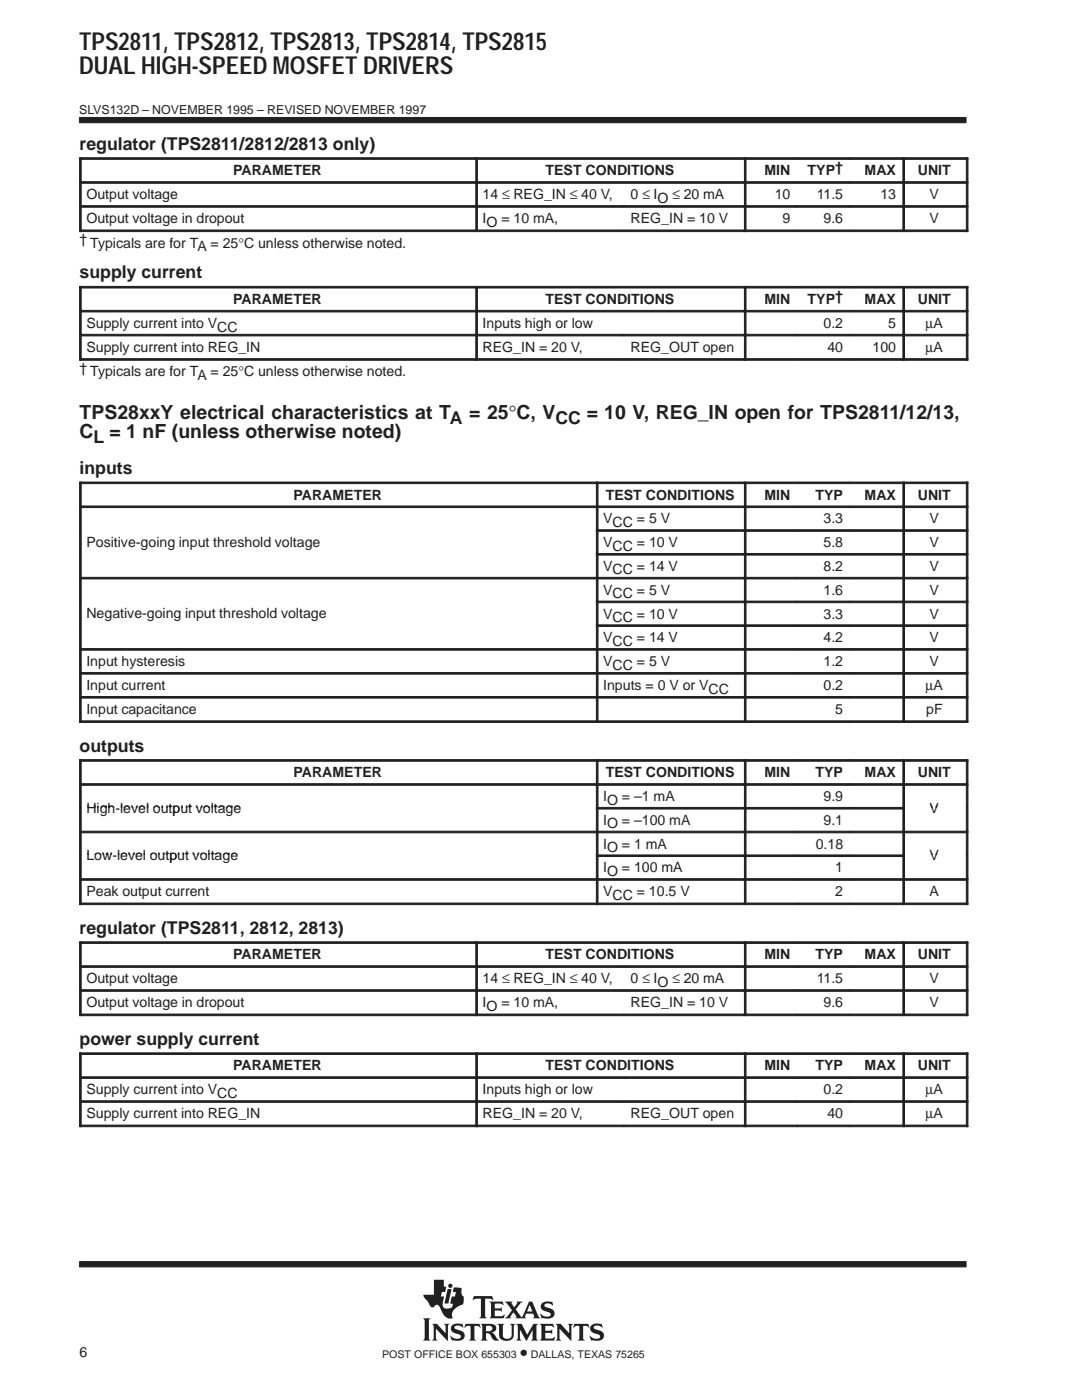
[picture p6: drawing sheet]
<svg xmlns="http://www.w3.org/2000/svg" width="216mm" height="279mm" viewBox="0 0 216 279" stroke-linecap="round" stroke-linejoin="round" font-family="sans-serif">
<g fill="#231f20" stroke="#231f20" stroke-width=".2">
<path d="M15.9 23.4h176.9v1.1h-176.9z" fill-rule="evenodd"/>
<path d="M15.9 251.8h176.9v1h-176.9z" fill-rule="evenodd"/>
</g>
<g fill="#231f20">
<path d="M89.3 257.3h.8l-.6 2.8h-.8z"/>
<path d="M95.9 264.2h2.1a.85 .85 0 0 1 1 .8 .85 .85 0 0 1-.9 .9l.4 .3 .7 1 .4 .2-.2 .1a1.11 1.11 0 0 1-1.4-.9l-.3-.4-.7-.1v1l.3 .4h-1.4l.3-.5v-2.3z" fill-rule="evenodd"/>
<path d="M100.7 259.8h1.6l-.2 .4 .5 .7 .6-.8-.1-.3h1.2l-.5 .3-.9 1.2 1 1.5a.22 .22 0 0 0 .3 0 .22 .22 0 0 0 .1-.2l1.3-2.8h.6l1.2 2.8 .4 .5-1.4-.1a.24 .24 0 0 0 .2-.1 .24 .24 0 0 0 0-.3l-.2-.4h-1.4l-.3 .6 .3 .3h-2.2l.2-.4-.5-.8-.7 .9 .2 .3h-1.3l.5-.4 1-1.2z" fill-rule="evenodd"/>
<path d="M118 264.5a2.12 2.12 0 0 1 1.9-.2l.1-.2 .3 .8-.8-.3h-.7a.35 .35 0 0 0-.3 .2 .35 .35 0 0 0 .2 .4l.5 .2a1.16 1.16 0 0 1 1.2 1.6 1.23 1.23 0 0 1-1.1 .6l-1.1-.1-.2 .1-.4-1 .9 .5 .7 .1a.47 .47 0 0 0 .6-.5 .47 .47 0 0 0-.6-.4 1.29 1.29 0 0 1-1.4-1.5z" fill-rule="evenodd"/>
<path d="M114.6 264.2h2.8l.2 .8-.5-.4h-.6l-.1 .1v2.4l.3 .4h-1.4l.3-.4v-2.4l-.1-.1h-.6l-.6 .4z" fill-rule="evenodd"/>
<path d="M107.7 264.2h2.6l.2 .8-.6-.4-1.1 .1v.9h1l.4-.3v.9l-.3-.2h-1.1v1.1h1.4l.5-.3-.2 .7h-2.8l.3-.5v-2.3z" fill-rule="evenodd"/>
<path d="M110.9 264.2h1l1.7 1.9v-1.5l-.3-.4h1l-.3 .4v3l-2.4-2.4v1.9l.3 .4h-1l.3-.4v-2.5z" fill-rule="evenodd"/>
<path d="M103 264.2h1.1l1.1 2.2 1.2-2.2h.9l-.3 .4v2.5l.4 .4h-1.4l.3-.4v-1.7l-1.3 2.2-1.3-2.3v1.8l.4 .4h-1.1l.3-.5v-2.3z" fill-rule="evenodd"/>
<path d="M90.2 264.5a2.17 2.17 0 0 1 1.9-.2l.1-.2 .3 .8-.8-.3h-.7a.36 .36 0 0 0-.3 .4 .36 .36 0 0 0 .4 .3l.3 .1a1.19 1.19 0 0 1 1.3 1.5l-.1 .1a1.23 1.23 0 0 1-1.1 .6l-1.1-.1-.2 .1-.4-1h.1a1.37 1.37 0 0 0 2.1 .2 .6 .6 0 0 0-.8-.6 1.08 1.08 0 0 1-1-.5 1.08 1.08 0 0 1 0-1.1z" fill-rule="evenodd"/>
<path d="M92.9 264.2h2.8l.2 .8-.5-.4h-.6l-.1 .1v2.4l.3 .4h-1.4l.2-.2 .1-.3v-2.3l-.7-.1-.6 .4z" fill-rule="evenodd"/>
<path d="M99.3 264.2h1.3l-.3 .3 .1 2.2 .2 .4 .8 .1a.73 .73 0 0 0 .7-.8v-1.9l-.3-.3h1l-.3 .3v2a1.56 1.56 0 0 1-1.3 1.1 1.56 1.56 0 0 1-1.5-.6l-.1-2.5z" fill-rule="evenodd"/>
<path d="M86.2 264.2h1l1.7 1.9v-1.5l-.3-.4h1.1l-.3 .3v3.1l-2.4-2.4v1.9l.3 .4h-1.1l.3-.5v-2.3z" fill-rule="evenodd"/>
<path d="M84.4 263.1h1.5l-.3 .3v3.8l.3 .3h-1.5l.3-.5v-3.4z" fill-rule="evenodd"/>
<path d="M94.6 258.7h3.6l.2 .8-.7-.3-.9 .1v3.4l.3 .4h-1.4l.3-.4v-3.4l-1-.1-.7 .2z" fill-rule="evenodd"/>
<path d="M97.7 259.8h2.6l.2 .7-.7-.3h-1.1v.9h1.1l.3-.2v.9l-.3-.2-1.1-.1v1.1l.1 .1h1.3l.5-.4 .1 .1-.2 .7h-2.8l.3-.6v-2.2z" fill-rule="evenodd"/>
<path d="M108.1 260.2l.1-.1a1.87 1.87 0 0 1 1.4-.3l.4 .1 .2-.2 .2 .8-1.1-.4a.44 .44 0 0 0-.7 .4 .44 .44 0 0 0 .6 .4 1.34 1.34 0 0 1 1.4 1.4 1.13 1.13 0 0 1-1.1 .9l-.8-.1a.37 .37 0 0 0-.6 .1l-.3-1 .1-.1 .6 .5 .8 .2a.47 .47 0 0 0 .6-.5 .47 .47 0 0 0-.5-.5h-.2a1.11 1.11 0 0 1-1.2-1.6z" fill-rule="evenodd"/>
<path d="M86.6 255.4h2v1.3l.4 .2-.2 .9h-.6l-.2 .9h.6l-.2 1.1a1.11 1.11 0 0 0 .3 1.3l.6 .1 .9-.3 .2-.7-.5-.1 .2-1.4h.7l.2-.9h-.7l.3-.9 1.5 .2v.9l.1 .5 .3 .2v1a.54 .54 0 0 1-.4 .7l-.4 .2a2.35 2.35 0 0 0-1.5 1.6v.4a.29 .29 0 0 1 .1 .3 .29 .29 0 0 1-.2 .2l-.1 .1a2.21 2.21 0 0 1-2-1.9l-.1-.1a.68 .68 0 0 0-.5-.8 .68 .68 0 0 0-.8 .4 .88 .88 0 0 1-1.1-.8l-.8-1-.2-.6h2.1z" fill-rule="evenodd"/>
<circle cx="89.9" cy="256.6" r=".43"/>
</g>
<g fill="#fff">
<path d="M105.7 260.4l.5 1.3h-1z"/>
<path d="M97 264.7l.6-.1a.56 .56 0 0 1 .7 .5 .56 .56 0 0 1-.7 .6h-.6z" fill-rule="evenodd"/>
</g>
<g fill="#231f20" stroke="#231f20" stroke-width=".2">
<path d="M15.9 31.5h.3v4.7h-.3z" fill-rule="evenodd"/>
<path d="M15.9 31.5h79v.3h-79z" fill-rule="evenodd"/>
<path d="M94.9 31.5h.4v4.7h-.4z" fill-rule="evenodd"/>
<path d="M94.9 31.5h53.6v.3h-53.6z" fill-rule="evenodd"/>
<path d="M148.5 31.5h.4v4.7h-.4z" fill-rule="evenodd"/>
<path d="M148.5 31.5h10.5v.3h-10.5z" fill-rule="evenodd"/>
<path d="M159.1 31.5h10.5v.3h-10.5z" fill-rule="evenodd"/>
<path d="M169.6 31.5h10.5v.3h-10.5z" fill-rule="evenodd"/>
<path d="M180.2 31.5h.3v4.7h-.3z" fill-rule="evenodd"/>
<path d="M192.8 31.5h.3v4.7h-.3z" fill-rule="evenodd"/>
<path d="M180.2 31.5h12.9v.3h-12.9z" fill-rule="evenodd"/>
<path d="M15.9 36.3h.3v4.7h-.3z" fill-rule="evenodd"/>
<path d="M15.9 36.3h79v.3h-79z" fill-rule="evenodd"/>
<path d="M94.9 36.3h.4v4.7h-.4z" fill-rule="evenodd"/>
<path d="M94.9 36.3h29.6v.3h-29.6z" fill-rule="evenodd"/>
<path d="M124.5 36.3h24v.3h-24z" fill-rule="evenodd"/>
<path d="M148.5 36.3h.4v4.7h-.4z" fill-rule="evenodd"/>
<path d="M148.5 36.3h10.5v.3h-10.5z" fill-rule="evenodd"/>
<path d="M159.1 36.3h10.5v.3h-10.5z" fill-rule="evenodd"/>
<path d="M169.6 36.3h10.5v.3h-10.5z" fill-rule="evenodd"/>
<path d="M180.2 36.3h.3v4.7h-.3z" fill-rule="evenodd"/>
<path d="M192.8 36.3h.3v4.7h-.3z" fill-rule="evenodd"/>
<path d="M180.2 36.3h12.9v.3h-12.9z" fill-rule="evenodd"/>
<path d="M15.9 41h.3v5.2h-.3z" fill-rule="evenodd"/>
<path d="M15.9 41h79v.4h-79z" fill-rule="evenodd"/>
<path d="M15.9 45.9h79v.3h-79z" fill-rule="evenodd"/>
<path d="M94.9 41h.4v5.2h-.4z" fill-rule="evenodd"/>
<path d="M94.9 41h29.6v.4h-29.6z" fill-rule="evenodd"/>
<path d="M94.9 45.9h29.6v.3h-29.6z" fill-rule="evenodd"/>
<path d="M124.5 41h24v.4h-24z" fill-rule="evenodd"/>
<path d="M124.5 45.9h24v.3h-24z" fill-rule="evenodd"/>
<path d="M148.5 41h.4v5.2h-.4z" fill-rule="evenodd"/>
<path d="M148.5 41h10.5v.4h-10.5z" fill-rule="evenodd"/>
<path d="M148.5 45.9h10.5v.3h-10.5z" fill-rule="evenodd"/>
<path d="M159.1 41h10.5v.4h-10.5z" fill-rule="evenodd"/>
<path d="M159.1 45.9h10.5v.3h-10.5z" fill-rule="evenodd"/>
<path d="M169.6 41h10.5v.4h-10.5z" fill-rule="evenodd"/>
<path d="M169.6 45.9h10.5v.3h-10.5z" fill-rule="evenodd"/>
<path d="M180.2 41h.3v5.2h-.3z" fill-rule="evenodd"/>
<path d="M192.8 41h.3v5.2h-.3z" fill-rule="evenodd"/>
<path d="M180.2 41h12.9v.4h-12.9z" fill-rule="evenodd"/>
<path d="M180.2 45.9h12.9v.3h-12.9z" fill-rule="evenodd"/>
<path d="M15.9 57.2h.3v4.7h-.3z" fill-rule="evenodd"/>
<path d="M15.9 57.2h79v.3h-79z" fill-rule="evenodd"/>
<path d="M94.9 57.2h.4v4.7h-.4z" fill-rule="evenodd"/>
<path d="M94.9 57.2h53.6v.3h-53.6z" fill-rule="evenodd"/>
<path d="M148.5 57.2h.4v4.7h-.4z" fill-rule="evenodd"/>
<path d="M148.5 57.2h10.5v.3h-10.5z" fill-rule="evenodd"/>
<path d="M159.1 57.2h10.5v.3h-10.5z" fill-rule="evenodd"/>
<path d="M169.6 57.2h10.5v.3h-10.5z" fill-rule="evenodd"/>
<path d="M180.2 57.2h.3v4.7h-.3z" fill-rule="evenodd"/>
<path d="M192.8 57.2h.3v4.7h-.3z" fill-rule="evenodd"/>
<path d="M180.2 57.2h12.9v.3h-12.9z" fill-rule="evenodd"/>
<path d="M15.9 61.9h.3v4.8h-.3z" fill-rule="evenodd"/>
<path d="M15.9 61.9h79v.4h-79z" fill-rule="evenodd"/>
<path d="M94.9 61.9h.4v4.8h-.4z" fill-rule="evenodd"/>
<path d="M94.9 61.9h29.6v.4h-29.6z" fill-rule="evenodd"/>
<path d="M124.5 61.9h24v.4h-24z" fill-rule="evenodd"/>
<path d="M148.5 61.9h.4v4.8h-.4z" fill-rule="evenodd"/>
<path d="M148.5 61.9h10.5v.4h-10.5z" fill-rule="evenodd"/>
<path d="M159.1 61.9h10.5v.4h-10.5z" fill-rule="evenodd"/>
<path d="M169.6 61.9h10.5v.4h-10.5z" fill-rule="evenodd"/>
<path d="M180.2 61.9h.3v4.8h-.3z" fill-rule="evenodd"/>
<path d="M192.8 61.9h.3v4.8h-.3z" fill-rule="evenodd"/>
<path d="M180.2 61.9h12.9v.4h-12.9z" fill-rule="evenodd"/>
<path d="M15.9 66.7h.3v5.2h-.3z" fill-rule="evenodd"/>
<path d="M15.9 66.7h79v.3h-79z" fill-rule="evenodd"/>
<path d="M15.9 71.6h79v.3h-79z" fill-rule="evenodd"/>
<path d="M94.9 66.7h.4v5.2h-.4z" fill-rule="evenodd"/>
<path d="M94.9 66.7h29.6v.3h-29.6z" fill-rule="evenodd"/>
<path d="M94.9 71.6h29.6v.3h-29.6z" fill-rule="evenodd"/>
<path d="M124.5 66.7h24v.3h-24z" fill-rule="evenodd"/>
<path d="M124.5 71.6h24v.3h-24z" fill-rule="evenodd"/>
<path d="M148.5 66.7h.4v5.2h-.4z" fill-rule="evenodd"/>
<path d="M148.5 66.7h10.5v.3h-10.5z" fill-rule="evenodd"/>
<path d="M148.5 71.6h10.5v.3h-10.5z" fill-rule="evenodd"/>
<path d="M159.1 66.7h10.5v.3h-10.5z" fill-rule="evenodd"/>
<path d="M159.1 71.6h10.5v.3h-10.5z" fill-rule="evenodd"/>
<path d="M169.6 66.7h10.5v.3h-10.5z" fill-rule="evenodd"/>
<path d="M169.6 71.6h10.5v.3h-10.5z" fill-rule="evenodd"/>
<path d="M180.2 66.7h.3v5.2h-.3z" fill-rule="evenodd"/>
<path d="M192.8 66.7h.3v5.2h-.3z" fill-rule="evenodd"/>
<path d="M180.2 66.7h12.9v.3h-12.9z" fill-rule="evenodd"/>
<path d="M180.2 71.6h12.9v.3h-12.9z" fill-rule="evenodd"/>
<path d="M15.9 96.2h.3v4.8h-.3z" fill-rule="evenodd"/>
<path d="M15.9 96.2h103.1v.3h-103.1z" fill-rule="evenodd"/>
<path d="M119 96.2h.3v4.8h-.3z" fill-rule="evenodd"/>
<path d="M119 96.2h29.5v.3h-29.5z" fill-rule="evenodd"/>
<path d="M148.5 96.2h.4v4.8h-.4z" fill-rule="evenodd"/>
<path d="M148.5 96.2h10.5v.3h-10.5z" fill-rule="evenodd"/>
<path d="M159.1 96.2h10.5v.3h-10.5z" fill-rule="evenodd"/>
<path d="M169.6 96.2h10.5v.3h-10.5z" fill-rule="evenodd"/>
<path d="M180.2 96.2h.3v4.8h-.3z" fill-rule="evenodd"/>
<path d="M192.8 96.2h.3v4.8h-.3z" fill-rule="evenodd"/>
<path d="M180.2 96.2h12.9v.3h-12.9z" fill-rule="evenodd"/>
<path d="M15.9 101h.3v4.7h-.3z" fill-rule="evenodd"/>
<path d="M15.9 101h103.1v.3h-103.1z" fill-rule="evenodd"/>
<path d="M119 101h.3v4.7h-.3z" fill-rule="evenodd"/>
<path d="M119 101h29.5v.3h-29.5z" fill-rule="evenodd"/>
<path d="M148.5 101h.4v4.7h-.4z" fill-rule="evenodd"/>
<path d="M148.5 101h10.5v.3h-10.5z" fill-rule="evenodd"/>
<path d="M159.1 101h10.5v.3h-10.5z" fill-rule="evenodd"/>
<path d="M169.6 101h10.5v.3h-10.5z" fill-rule="evenodd"/>
<path d="M180.2 101h.3v4.7h-.3z" fill-rule="evenodd"/>
<path d="M192.8 101h.3v4.7h-.3z" fill-rule="evenodd"/>
<path d="M180.2 101h12.9v.3h-12.9z" fill-rule="evenodd"/>
<path d="M15.9 105.7h.3v4.7h-.3z" fill-rule="evenodd"/>
<path d="M119 105.7h.3v4.7h-.3z" fill-rule="evenodd"/>
<path d="M119 105.7h29.5v.3h-29.5z" fill-rule="evenodd"/>
<path d="M148.5 105.7h.4v4.7h-.4z" fill-rule="evenodd"/>
<path d="M148.5 105.7h10.5v.3h-10.5z" fill-rule="evenodd"/>
<path d="M159.1 105.7h10.5v.3h-10.5z" fill-rule="evenodd"/>
<path d="M169.6 105.7h10.5v.3h-10.5z" fill-rule="evenodd"/>
<path d="M180.2 105.7h.3v4.7h-.3z" fill-rule="evenodd"/>
<path d="M192.8 105.7h.3v4.7h-.3z" fill-rule="evenodd"/>
<path d="M180.2 105.7h12.9v.3h-12.9z" fill-rule="evenodd"/>
<path d="M15.9 110.5h.3v4.7h-.3z" fill-rule="evenodd"/>
<path d="M119 110.5h.3v4.7h-.3z" fill-rule="evenodd"/>
<path d="M119 110.5h29.5v.3h-29.5z" fill-rule="evenodd"/>
<path d="M148.5 110.5h.4v4.7h-.4z" fill-rule="evenodd"/>
<path d="M148.5 110.5h10.5v.3h-10.5z" fill-rule="evenodd"/>
<path d="M159.1 110.5h10.5v.3h-10.5z" fill-rule="evenodd"/>
<path d="M169.6 110.5h10.5v.3h-10.5z" fill-rule="evenodd"/>
<path d="M180.2 110.5h.3v4.7h-.3z" fill-rule="evenodd"/>
<path d="M192.8 110.5h.3v4.7h-.3z" fill-rule="evenodd"/>
<path d="M180.2 110.5h12.9v.3h-12.9z" fill-rule="evenodd"/>
<path d="M15.9 115.2h.3v4.7h-.3z" fill-rule="evenodd"/>
<path d="M15.9 115.2h103.1v.3h-103.1z" fill-rule="evenodd"/>
<path d="M119 115.2h.3v4.7h-.3z" fill-rule="evenodd"/>
<path d="M119 115.2h29.5v.3h-29.5z" fill-rule="evenodd"/>
<path d="M148.5 115.2h.4v4.7h-.4z" fill-rule="evenodd"/>
<path d="M148.5 115.2h10.5v.3h-10.5z" fill-rule="evenodd"/>
<path d="M159.1 115.2h10.5v.3h-10.5z" fill-rule="evenodd"/>
<path d="M169.6 115.2h10.5v.3h-10.5z" fill-rule="evenodd"/>
<path d="M180.2 115.2h.3v4.7h-.3z" fill-rule="evenodd"/>
<path d="M192.8 115.2h.3v4.7h-.3z" fill-rule="evenodd"/>
<path d="M180.2 115.2h12.9v.3h-12.9z" fill-rule="evenodd"/>
<path d="M15.9 120h.3v4.7h-.3z" fill-rule="evenodd"/>
<path d="M119 120h.3v4.7h-.3z" fill-rule="evenodd"/>
<path d="M119 120h29.5v.3h-29.5z" fill-rule="evenodd"/>
<path d="M148.5 120h.4v4.7h-.4z" fill-rule="evenodd"/>
<path d="M148.5 120h10.5v.3h-10.5z" fill-rule="evenodd"/>
<path d="M159.1 120h10.5v.3h-10.5z" fill-rule="evenodd"/>
<path d="M169.6 120h10.5v.3h-10.5z" fill-rule="evenodd"/>
<path d="M180.2 120h.3v4.7h-.3z" fill-rule="evenodd"/>
<path d="M192.8 120h.3v4.7h-.3z" fill-rule="evenodd"/>
<path d="M180.2 120h12.9v.3h-12.9z" fill-rule="evenodd"/>
<path d="M15.9 124.7h.3v4.7h-.3z" fill-rule="evenodd"/>
<path d="M119 124.7h.3v4.7h-.3z" fill-rule="evenodd"/>
<path d="M119 124.7h29.5v.3h-29.5z" fill-rule="evenodd"/>
<path d="M148.5 124.7h.4v4.7h-.4z" fill-rule="evenodd"/>
<path d="M148.5 124.7h10.5v.3h-10.5z" fill-rule="evenodd"/>
<path d="M159.1 124.7h10.5v.3h-10.5z" fill-rule="evenodd"/>
<path d="M169.6 124.7h10.5v.3h-10.5z" fill-rule="evenodd"/>
<path d="M180.2 124.7h.3v4.7h-.3z" fill-rule="evenodd"/>
<path d="M192.8 124.7h.3v4.7h-.3z" fill-rule="evenodd"/>
<path d="M180.2 124.7h12.9v.3h-12.9z" fill-rule="evenodd"/>
<path d="M15.9 129.4h.3v4.8h-.3z" fill-rule="evenodd"/>
<path d="M15.9 129.4h103.1v.4h-103.1z" fill-rule="evenodd"/>
<path d="M119 129.4h.3v4.8h-.3z" fill-rule="evenodd"/>
<path d="M119 129.4h29.5v.4h-29.5z" fill-rule="evenodd"/>
<path d="M148.5 129.4h.4v4.8h-.4z" fill-rule="evenodd"/>
<path d="M148.5 129.4h10.5v.4h-10.5z" fill-rule="evenodd"/>
<path d="M159.1 129.4h10.5v.4h-10.5z" fill-rule="evenodd"/>
<path d="M169.6 129.4h10.5v.4h-10.5z" fill-rule="evenodd"/>
<path d="M180.2 129.4h.3v4.8h-.3z" fill-rule="evenodd"/>
<path d="M192.8 129.4h.3v4.8h-.3z" fill-rule="evenodd"/>
<path d="M180.2 129.4h12.9v.4h-12.9z" fill-rule="evenodd"/>
<path d="M15.9 134.2h.3v4.8h-.3z" fill-rule="evenodd"/>
<path d="M15.9 134.2h103.1v.3h-103.1z" fill-rule="evenodd"/>
<path d="M119 134.2h.3v4.8h-.3z" fill-rule="evenodd"/>
<path d="M119 134.2h29.5v.3h-29.5z" fill-rule="evenodd"/>
<path d="M148.5 134.2h.4v4.8h-.4z" fill-rule="evenodd"/>
<path d="M148.5 134.2h10.5v.3h-10.5z" fill-rule="evenodd"/>
<path d="M159.1 134.2h10.5v.3h-10.5z" fill-rule="evenodd"/>
<path d="M169.6 134.2h10.5v.3h-10.5z" fill-rule="evenodd"/>
<path d="M180.2 134.2h.3v4.8h-.3z" fill-rule="evenodd"/>
<path d="M192.8 134.2h.3v4.8h-.3z" fill-rule="evenodd"/>
<path d="M180.2 134.2h12.9v.3h-12.9z" fill-rule="evenodd"/>
<path d="M15.9 139h.3v5.2h-.3z" fill-rule="evenodd"/>
<path d="M15.9 139h103.1v.3h-103.1z" fill-rule="evenodd"/>
<path d="M15.9 143.9h103.1v.3h-103.1z" fill-rule="evenodd"/>
<path d="M119 139h.3v5.2h-.3z" fill-rule="evenodd"/>
<path d="M119 139h29.5v.3h-29.5z" fill-rule="evenodd"/>
<path d="M119 143.9h29.5v.3h-29.5z" fill-rule="evenodd"/>
<path d="M148.5 139h.4v5.2h-.4z" fill-rule="evenodd"/>
<path d="M148.5 139h10.5v.3h-10.5z" fill-rule="evenodd"/>
<path d="M148.5 143.9h10.5v.3h-10.5z" fill-rule="evenodd"/>
<path d="M159.1 139h10.5v.3h-10.5z" fill-rule="evenodd"/>
<path d="M159.1 143.9h10.5v.3h-10.5z" fill-rule="evenodd"/>
<path d="M169.6 139h10.5v.3h-10.5z" fill-rule="evenodd"/>
<path d="M169.6 143.9h10.5v.3h-10.5z" fill-rule="evenodd"/>
<path d="M180.2 139h.3v5.2h-.3z" fill-rule="evenodd"/>
<path d="M192.8 139h.3v5.2h-.3z" fill-rule="evenodd"/>
<path d="M180.2 139h12.9v.3h-12.9z" fill-rule="evenodd"/>
<path d="M180.2 143.9h12.9v.3h-12.9z" fill-rule="evenodd"/>
<path d="M15.9 151.6h.3v4.8h-.3z" fill-rule="evenodd"/>
<path d="M15.9 151.6h103.1v.3h-103.1z" fill-rule="evenodd"/>
<path d="M119 151.6h.3v4.8h-.3z" fill-rule="evenodd"/>
<path d="M119 151.6h29.5v.3h-29.5z" fill-rule="evenodd"/>
<path d="M148.5 151.6h.4v4.8h-.4z" fill-rule="evenodd"/>
<path d="M148.5 151.6h10.5v.3h-10.5z" fill-rule="evenodd"/>
<path d="M159.1 151.6h10.5v.3h-10.5z" fill-rule="evenodd"/>
<path d="M169.6 151.6h10.5v.3h-10.5z" fill-rule="evenodd"/>
<path d="M180.2 151.6h.3v4.8h-.3z" fill-rule="evenodd"/>
<path d="M192.8 151.6h.3v4.8h-.3z" fill-rule="evenodd"/>
<path d="M180.2 151.6h12.9v.3h-12.9z" fill-rule="evenodd"/>
<path d="M15.9 156.4h.3v4.7h-.3z" fill-rule="evenodd"/>
<path d="M15.9 156.4h103.1v.3h-103.1z" fill-rule="evenodd"/>
<path d="M119 156.4h.3v4.7h-.3z" fill-rule="evenodd"/>
<path d="M119 156.4h29.5v.3h-29.5z" fill-rule="evenodd"/>
<path d="M148.5 156.4h.4v4.7h-.4z" fill-rule="evenodd"/>
<path d="M148.5 156.4h10.5v.3h-10.5z" fill-rule="evenodd"/>
<path d="M159.1 156.4h10.5v.3h-10.5z" fill-rule="evenodd"/>
<path d="M169.6 156.4h10.5v.3h-10.5z" fill-rule="evenodd"/>
<path d="M180.2 156.4h.3v4.7h-.3z" fill-rule="evenodd"/>
<path d="M192.8 156.4h.3v4.7h-.3z" fill-rule="evenodd"/>
<path d="M180.2 156.4h12.9v.3h-12.9z" fill-rule="evenodd"/>
<path d="M15.9 161.1h.3v4.8h-.3z" fill-rule="evenodd"/>
<path d="M119 161.1h.3v4.8h-.3z" fill-rule="evenodd"/>
<path d="M119 161.1h29.5v.4h-29.5z" fill-rule="evenodd"/>
<path d="M148.5 161.1h.4v4.8h-.4z" fill-rule="evenodd"/>
<path d="M148.5 161.1h10.5v.4h-10.5z" fill-rule="evenodd"/>
<path d="M159.1 161.1h10.5v.4h-10.5z" fill-rule="evenodd"/>
<path d="M169.6 161.1h10.5v.4h-10.5z" fill-rule="evenodd"/>
<path d="M180.2 161.1h.3v4.8h-.3z" fill-rule="evenodd"/>
<path d="M192.8 161.1h.3v4.8h-.3z" fill-rule="evenodd"/>
<path d="M15.9 165.9h.3v4.7h-.3z" fill-rule="evenodd"/>
<path d="M15.9 165.9h103.1v.3h-103.1z" fill-rule="evenodd"/>
<path d="M119 165.9h.3v4.7h-.3z" fill-rule="evenodd"/>
<path d="M119 165.9h29.5v.3h-29.5z" fill-rule="evenodd"/>
<path d="M148.5 165.9h.4v4.7h-.4z" fill-rule="evenodd"/>
<path d="M148.5 165.9h10.5v.3h-10.5z" fill-rule="evenodd"/>
<path d="M159.1 165.9h10.5v.3h-10.5z" fill-rule="evenodd"/>
<path d="M169.6 165.9h10.5v.3h-10.5z" fill-rule="evenodd"/>
<path d="M180.2 165.9h.3v4.7h-.3z" fill-rule="evenodd"/>
<path d="M192.8 165.9h.3v4.7h-.3z" fill-rule="evenodd"/>
<path d="M180.2 165.9h12.9v.3h-12.9z" fill-rule="evenodd"/>
<path d="M15.9 170.6h.3v4.7h-.3z" fill-rule="evenodd"/>
<path d="M119 170.6h.3v4.7h-.3z" fill-rule="evenodd"/>
<path d="M119 170.6h29.5v.3h-29.5z" fill-rule="evenodd"/>
<path d="M148.5 170.6h.4v4.7h-.4z" fill-rule="evenodd"/>
<path d="M148.5 170.6h10.5v.3h-10.5z" fill-rule="evenodd"/>
<path d="M159.1 170.6h10.5v.3h-10.5z" fill-rule="evenodd"/>
<path d="M169.6 170.6h10.5v.3h-10.5z" fill-rule="evenodd"/>
<path d="M180.2 170.6h.3v4.7h-.3z" fill-rule="evenodd"/>
<path d="M192.8 170.6h.3v4.7h-.3z" fill-rule="evenodd"/>
<path d="M15.9 175.4h.3v5.1h-.3z" fill-rule="evenodd"/>
<path d="M15.9 175.4h103.1v.3h-103.1z" fill-rule="evenodd"/>
<path d="M15.9 180.2h103.1v.3h-103.1z" fill-rule="evenodd"/>
<path d="M119 175.4h.3v5.1h-.3z" fill-rule="evenodd"/>
<path d="M119 175.4h29.5v.3h-29.5z" fill-rule="evenodd"/>
<path d="M119 180.2h29.5v.3h-29.5z" fill-rule="evenodd"/>
<path d="M148.5 175.4h.4v5.1h-.4z" fill-rule="evenodd"/>
<path d="M148.5 175.4h10.5v.3h-10.5z" fill-rule="evenodd"/>
<path d="M148.5 180.2h10.5v.3h-10.5z" fill-rule="evenodd"/>
<path d="M159.1 175.4h10.5v.3h-10.5z" fill-rule="evenodd"/>
<path d="M159.1 180.2h10.5v.3h-10.5z" fill-rule="evenodd"/>
<path d="M169.6 175.4h10.5v.3h-10.5z" fill-rule="evenodd"/>
<path d="M169.6 180.2h10.5v.3h-10.5z" fill-rule="evenodd"/>
<path d="M180.2 175.4h.3v5.1h-.3z" fill-rule="evenodd"/>
<path d="M192.8 175.4h.3v5.1h-.3z" fill-rule="evenodd"/>
<path d="M180.2 175.4h12.9v.3h-12.9z" fill-rule="evenodd"/>
<path d="M180.2 180.2h12.9v.3h-12.9z" fill-rule="evenodd"/>
<path d="M15.9 188h.3v4.7h-.3z" fill-rule="evenodd"/>
<path d="M15.9 188h79v.3h-79z" fill-rule="evenodd"/>
<path d="M94.9 188h.4v4.7h-.4z" fill-rule="evenodd"/>
<path d="M94.9 188h53.6v.3h-53.6z" fill-rule="evenodd"/>
<path d="M148.5 188h.4v4.7h-.4z" fill-rule="evenodd"/>
<path d="M148.5 188h10.5v.3h-10.5z" fill-rule="evenodd"/>
<path d="M159.1 188h10.5v.3h-10.5z" fill-rule="evenodd"/>
<path d="M169.6 188h10.5v.3h-10.5z" fill-rule="evenodd"/>
<path d="M180.2 188h.3v4.7h-.3z" fill-rule="evenodd"/>
<path d="M192.8 188h.3v4.7h-.3z" fill-rule="evenodd"/>
<path d="M180.2 188h12.9v.3h-12.9z" fill-rule="evenodd"/>
<path d="M15.9 192.7h.3v4.8h-.3z" fill-rule="evenodd"/>
<path d="M15.9 192.7h79v.4h-79z" fill-rule="evenodd"/>
<path d="M94.9 192.7h.4v4.8h-.4z" fill-rule="evenodd"/>
<path d="M94.9 192.7h29.6v.4h-29.6z" fill-rule="evenodd"/>
<path d="M124.5 192.7h24v.4h-24z" fill-rule="evenodd"/>
<path d="M148.5 192.7h.4v4.8h-.4z" fill-rule="evenodd"/>
<path d="M148.5 192.7h10.5v.4h-10.5z" fill-rule="evenodd"/>
<path d="M159.1 192.7h10.5v.4h-10.5z" fill-rule="evenodd"/>
<path d="M169.6 192.7h10.5v.4h-10.5z" fill-rule="evenodd"/>
<path d="M180.2 192.7h.3v4.8h-.3z" fill-rule="evenodd"/>
<path d="M192.8 192.7h.3v4.8h-.3z" fill-rule="evenodd"/>
<path d="M180.2 192.7h12.9v.4h-12.9z" fill-rule="evenodd"/>
<path d="M15.9 197.5h.3v5.2h-.3z" fill-rule="evenodd"/>
<path d="M15.9 197.5h79v.3h-79z" fill-rule="evenodd"/>
<path d="M15.9 202.4h79v.3h-79z" fill-rule="evenodd"/>
<path d="M94.9 197.5h.4v5.2h-.4z" fill-rule="evenodd"/>
<path d="M94.9 197.5h29.6v.3h-29.6z" fill-rule="evenodd"/>
<path d="M94.9 202.4h29.6v.3h-29.6z" fill-rule="evenodd"/>
<path d="M124.5 197.5h24v.3h-24z" fill-rule="evenodd"/>
<path d="M124.5 202.4h24v.3h-24z" fill-rule="evenodd"/>
<path d="M148.5 197.5h.4v5.2h-.4z" fill-rule="evenodd"/>
<path d="M148.5 197.5h10.5v.3h-10.5z" fill-rule="evenodd"/>
<path d="M148.5 202.4h10.5v.3h-10.5z" fill-rule="evenodd"/>
<path d="M159.1 197.5h10.5v.3h-10.5z" fill-rule="evenodd"/>
<path d="M159.1 202.4h10.5v.3h-10.5z" fill-rule="evenodd"/>
<path d="M169.6 197.5h10.5v.3h-10.5z" fill-rule="evenodd"/>
<path d="M169.6 202.4h10.5v.3h-10.5z" fill-rule="evenodd"/>
<path d="M180.2 197.5h.3v5.2h-.3z" fill-rule="evenodd"/>
<path d="M192.8 197.5h.3v5.2h-.3z" fill-rule="evenodd"/>
<path d="M180.2 197.5h12.9v.3h-12.9z" fill-rule="evenodd"/>
<path d="M180.2 202.4h12.9v.3h-12.9z" fill-rule="evenodd"/>
<path d="M15.9 210.1h.3v4.8h-.3z" fill-rule="evenodd"/>
<path d="M15.9 210.1h79v.3h-79z" fill-rule="evenodd"/>
<path d="M94.9 210.1h.4v4.8h-.4z" fill-rule="evenodd"/>
<path d="M94.9 210.1h53.6v.3h-53.6z" fill-rule="evenodd"/>
<path d="M148.5 210.1h.4v4.8h-.4z" fill-rule="evenodd"/>
<path d="M148.5 210.1h10.5v.3h-10.5z" fill-rule="evenodd"/>
<path d="M159.1 210.1h10.5v.3h-10.5z" fill-rule="evenodd"/>
<path d="M169.6 210.1h10.5v.3h-10.5z" fill-rule="evenodd"/>
<path d="M180.2 210.1h.3v4.8h-.3z" fill-rule="evenodd"/>
<path d="M192.8 210.1h.3v4.8h-.3z" fill-rule="evenodd"/>
<path d="M180.2 210.1h12.9v.3h-12.9z" fill-rule="evenodd"/>
<path d="M15.9 214.9h.3v4.8h-.3z" fill-rule="evenodd"/>
<path d="M15.9 214.9h79v.3h-79z" fill-rule="evenodd"/>
<path d="M94.9 214.9h.4v4.8h-.4z" fill-rule="evenodd"/>
<path d="M94.9 214.9h29.6v.3h-29.6z" fill-rule="evenodd"/>
<path d="M124.5 214.9h24v.3h-24z" fill-rule="evenodd"/>
<path d="M148.5 214.9h.4v4.8h-.4z" fill-rule="evenodd"/>
<path d="M148.5 214.9h10.5v.3h-10.5z" fill-rule="evenodd"/>
<path d="M159.1 214.9h10.5v.3h-10.5z" fill-rule="evenodd"/>
<path d="M169.6 214.9h10.5v.3h-10.5z" fill-rule="evenodd"/>
<path d="M180.2 214.9h.3v4.8h-.3z" fill-rule="evenodd"/>
<path d="M192.8 214.9h.3v4.8h-.3z" fill-rule="evenodd"/>
<path d="M180.2 214.9h12.9v.3h-12.9z" fill-rule="evenodd"/>
<path d="M15.9 219.7h.3v5.2h-.3z" fill-rule="evenodd"/>
<path d="M15.9 219.7h79v.3h-79z" fill-rule="evenodd"/>
<path d="M15.9 224.5h79v.4h-79z" fill-rule="evenodd"/>
<path d="M94.9 219.7h.4v5.2h-.4z" fill-rule="evenodd"/>
<path d="M94.9 219.7h29.6v.3h-29.6z" fill-rule="evenodd"/>
<path d="M94.9 224.5h29.6v.4h-29.6z" fill-rule="evenodd"/>
<path d="M124.5 219.7h24v.3h-24z" fill-rule="evenodd"/>
<path d="M124.5 224.5h24v.4h-24z" fill-rule="evenodd"/>
<path d="M148.5 219.7h.4v5.2h-.4z" fill-rule="evenodd"/>
<path d="M148.5 219.7h10.5v.3h-10.5z" fill-rule="evenodd"/>
<path d="M148.5 224.5h10.5v.4h-10.5z" fill-rule="evenodd"/>
<path d="M159.1 219.7h10.5v.3h-10.5z" fill-rule="evenodd"/>
<path d="M159.1 224.5h10.5v.4h-10.5z" fill-rule="evenodd"/>
<path d="M169.6 219.7h10.5v.3h-10.5z" fill-rule="evenodd"/>
<path d="M169.6 224.5h10.5v.4h-10.5z" fill-rule="evenodd"/>
<path d="M180.2 219.7h.3v5.2h-.3z" fill-rule="evenodd"/>
<path d="M192.8 219.7h.3v5.2h-.3z" fill-rule="evenodd"/>
<path d="M180.2 219.7h12.9v.3h-12.9z" fill-rule="evenodd"/>
<path d="M180.2 224.5h12.9v.4h-12.9z" fill-rule="evenodd"/>
</g>
<g font-size="4.9" fill="#231f20">
<text x="15.8" y="9.9">TPS2811, TPS2812, TPS2813, TPS2814, TPS2815</text>
<text x="15.8" y="14.8">DUAL HIGH-SPEED MOSFET DRIVERS</text>
</g>
<g font-size="3.9" fill="#231f20">
<text x="15.9" y="83.6">TPS28xxY electrical characteristics at T</text>
<text x="15.9" y="87.5">C</text>
</g>
<g font-size="3.5" fill="#231f20">
<text x="15.9" y="29.9">regulator (TPS2811/2812/2813 only)</text>
<text x="15.9" y="55.6">supply current</text>
<text x="18.7" y="88.4">L = 1 nF (unless otherwise noted)</text>
<text x="89.8" y="84.6">A = 25°C, VCC = 10 V, REG_IN open for TPS2811/12/13,</text>
<text x="15.9" y="94.6">inputs</text>
<text x="15.9" y="150">outputs</text>
<text x="15.9" y="186.4">regulator (TPS2811, 2812, 2813)</text>
<text x="15.9" y="208.5">power supply current</text>
<text x="103.7" y="271">•</text>
</g>
<g font-size="2.8" fill="#231f20">
<text x="46.5" y="35">PARAMETER</text>
<text x="108.9" y="35">TEST CONDITIONS</text>
<text x="152.5" y="35">MIN</text>
<text x="161.2" y="35">TYP†</text>
<text x="172.5" y="35">MAX</text>
<text x="183.1" y="35">UNIT</text>
<text x="17.2" y="39.8">Output voltage</text>
<text x="96.3" y="39.8">14 ≤ REG_IN ≤ 40 V,</text>
<text x="125.8" y="39.8">0 ≤ IO ≤ 20 mA</text>
<text x="154.6" y="39.8">10</text>
<text x="163" y="39.8">11.5</text>
<text x="175.7" y="39.8">13</text>
<text x="185.5" y="39.8">V</text>
<text x="17.2" y="44.6">Output voltage in dropout</text>
<text x="96.3" y="44.6">IO = 10 mA,</text>
<text x="125.8" y="44.6">REG_IN = 10 V</text>
<text x="156.1" y="44.6">9</text>
<text x="164.3" y="44.6">9.6</text>
<text x="185.5" y="44.6">V</text>
<text x="15.9" y="48.7">† Typicals are for T</text>
<text x="39.4" y="50.1">A = 25°C unless otherwise noted.</text>
<text x="17.2" y="65.5">Supply current into VCC</text>
<text x="46.5" y="60.7">PARAMETER</text>
<text x="96.3" y="65.5">Inputs high or low</text>
<text x="108.9" y="60.7">TEST CONDITIONS</text>
<text x="152.5" y="60.7">MIN</text>
<text x="161.2" y="60.7">TYP†</text>
<text x="164.3" y="65.5">0.2</text>
<text x="172.5" y="60.7">MAX</text>
<text x="177.2" y="65.5">5</text>
<text x="183.1" y="60.7">UNIT</text>
<text x="184.7" y="65.5">µA</text>
<text x="17.2" y="70.2">Supply current into REG_IN</text>
<text x="96.3" y="70.2">REG_IN = 20 V,</text>
<text x="125.8" y="70.2">REG_OUT open</text>
<text x="165.1" y="70.2">40</text>
<text x="174.1" y="70.2">100</text>
<text x="184.7" y="70.2">µA</text>
<text x="15.9" y="74.4">† Typicals are for T</text>
<text x="39.4" y="75.8">A = 25°C unless otherwise noted.</text>
<text x="58.6" y="99.7">PARAMETER</text>
<text x="120.9" y="99.7">TEST CONDITIONS</text>
<text x="152.5" y="99.7">MIN</text>
<text x="162.7" y="99.7">TYP</text>
<text x="172.5" y="99.7">MAX</text>
<text x="183.1" y="99.7">UNIT</text>
<text x="120.4" y="104.5">VCC = 5 V</text>
<text x="164.3" y="104.5">3.3</text>
<text x="185.5" y="104.5">V</text>
<text x="17.2" y="109.2">Positive-going input threshold voltage</text>
<text x="120.4" y="109.2">VCC = 10 V</text>
<text x="120.4" y="113.9">VCC = 14 V</text>
<text x="164.3" y="109.2">5.8</text>
<text x="164.3" y="113.9">8.2</text>
<text x="185.5" y="109.2">V</text>
<text x="185.5" y="113.9">V</text>
<text x="120.4" y="118.7">VCC = 5 V</text>
<text x="164.3" y="118.7">1.6</text>
<text x="185.5" y="118.7">V</text>
<text x="17.2" y="123.4">Negative-going input threshold voltage</text>
<text x="120.4" y="123.4">VCC = 10 V</text>
<text x="164.3" y="123.4">3.3</text>
<text x="185.5" y="123.4">V</text>
<text x="120.4" y="128.2">VCC = 14 V</text>
<text x="164.3" y="128.2">4.2</text>
<text x="185.5" y="128.2">V</text>
<text x="17.2" y="133">Input hysteresis</text>
<text x="17.2" y="137.7">Input current</text>
<text x="120.4" y="133">VCC = 5 V</text>
<text x="120.4" y="137.7">Inputs = 0 V or VCC</text>
<text x="164.3" y="133">1.2</text>
<text x="164.3" y="137.7">0.2</text>
<text x="184.7" y="137.7">µA</text>
<text x="185.5" y="133">V</text>
<text x="17.2" y="142.5">Input capacitance</text>
<text x="166.7" y="142.5">5</text>
<text x="184.8" y="142.5">pF</text>
<text x="58.6" y="155.1">PARAMETER</text>
<text x="120.9" y="155.1">TEST CONDITIONS</text>
<text x="152.5" y="155.1">MIN</text>
<text x="162.7" y="155.1">TYP</text>
<text x="172.5" y="155.1">MAX</text>
<text x="183.1" y="155.1">UNIT</text>
<text x="120.4" y="159.9">IO = –1 mA</text>
<text x="164.3" y="159.9">9.9</text>
<text x="17.2" y="162.2">High level output voltage</text>
<text x="17.2" y="162.2">High-level output voltage</text>
<text x="120.4" y="164.6">IO = –100 mA</text>
<text x="164.3" y="164.6">9.1</text>
<text x="185.5" y="162.2">V</text>
<text x="17.2" y="171.7">Low level output voltage</text>
<text x="17.2" y="171.7">Low-level output voltage</text>
<text x="120.4" y="169.4">IO = 1 mA</text>
<text x="162.8" y="169.4">0.18</text>
<text x="185.5" y="171.7">V</text>
<text x="17.2" y="178.9">Peak output current</text>
<text x="120.4" y="174.1">IO = 100 mA</text>
<text x="120.4" y="178.9">VCC = 10.5 V</text>
<text x="166.7" y="174.1">1</text>
<text x="166.7" y="178.9">2</text>
<text x="185.5" y="178.9">A</text>
<text x="46.5" y="191.5">PARAMETER</text>
<text x="108.9" y="191.5">TEST CONDITIONS</text>
<text x="152.5" y="191.5">MIN</text>
<text x="162.7" y="191.5">TYP</text>
<text x="172.5" y="191.5">MAX</text>
<text x="183.1" y="191.5">UNIT</text>
<text x="17.2" y="196.3">Output voltage</text>
<text x="96.3" y="196.3">14 ≤ REG_IN ≤ 40 V,</text>
<text x="125.8" y="196.3">0 ≤ IO ≤ 20 mA</text>
<text x="163" y="196.3">11.5</text>
<text x="185.5" y="196.3">V</text>
<text x="17.2" y="201">Output voltage in dropout</text>
<text x="96.3" y="201">IO = 10 mA,</text>
<text x="125.8" y="201">REG_IN = 10 V</text>
<text x="164.3" y="201">9.6</text>
<text x="185.5" y="201">V</text>
<text x="46.5" y="213.6">PARAMETER</text>
<text x="108.9" y="213.6">TEST CONDITIONS</text>
<text x="152.5" y="213.6">MIN</text>
<text x="162.7" y="213.6">TYP</text>
<text x="172.5" y="213.6">MAX</text>
<text x="183.1" y="213.6">UNIT</text>
<text x="17.2" y="218.4">Supply current into VCC</text>
<text x="96.3" y="218.4">Inputs high or low</text>
<text x="164.3" y="218.4">0.2</text>
<text x="184.7" y="218.4">µA</text>
<text x="17.2" y="223.2">Supply current into REG_IN</text>
<text x="96.3" y="223.2">REG_IN = 20 V,</text>
<text x="125.8" y="223.2">REG_OUT open</text>
<text x="165.1" y="223.2">40</text>
<text x="184.7" y="223.2">µA</text>
<text x="15.9" y="270.7">6</text>
</g>
<text font-size="2.5" fill="#231f20" x="15.8" y="22.7">SLVS132D – NOVEMBER 1995 – REVISED NOVEMBER 1997</text>
<g font-size="2.1" fill="#231f20">
<text x="76.3" y="271">POST OFFICE BOX 655303</text>
<text x="105.9" y="271">DALLAS, TEXAS 75265</text>
</g>
</svg>
